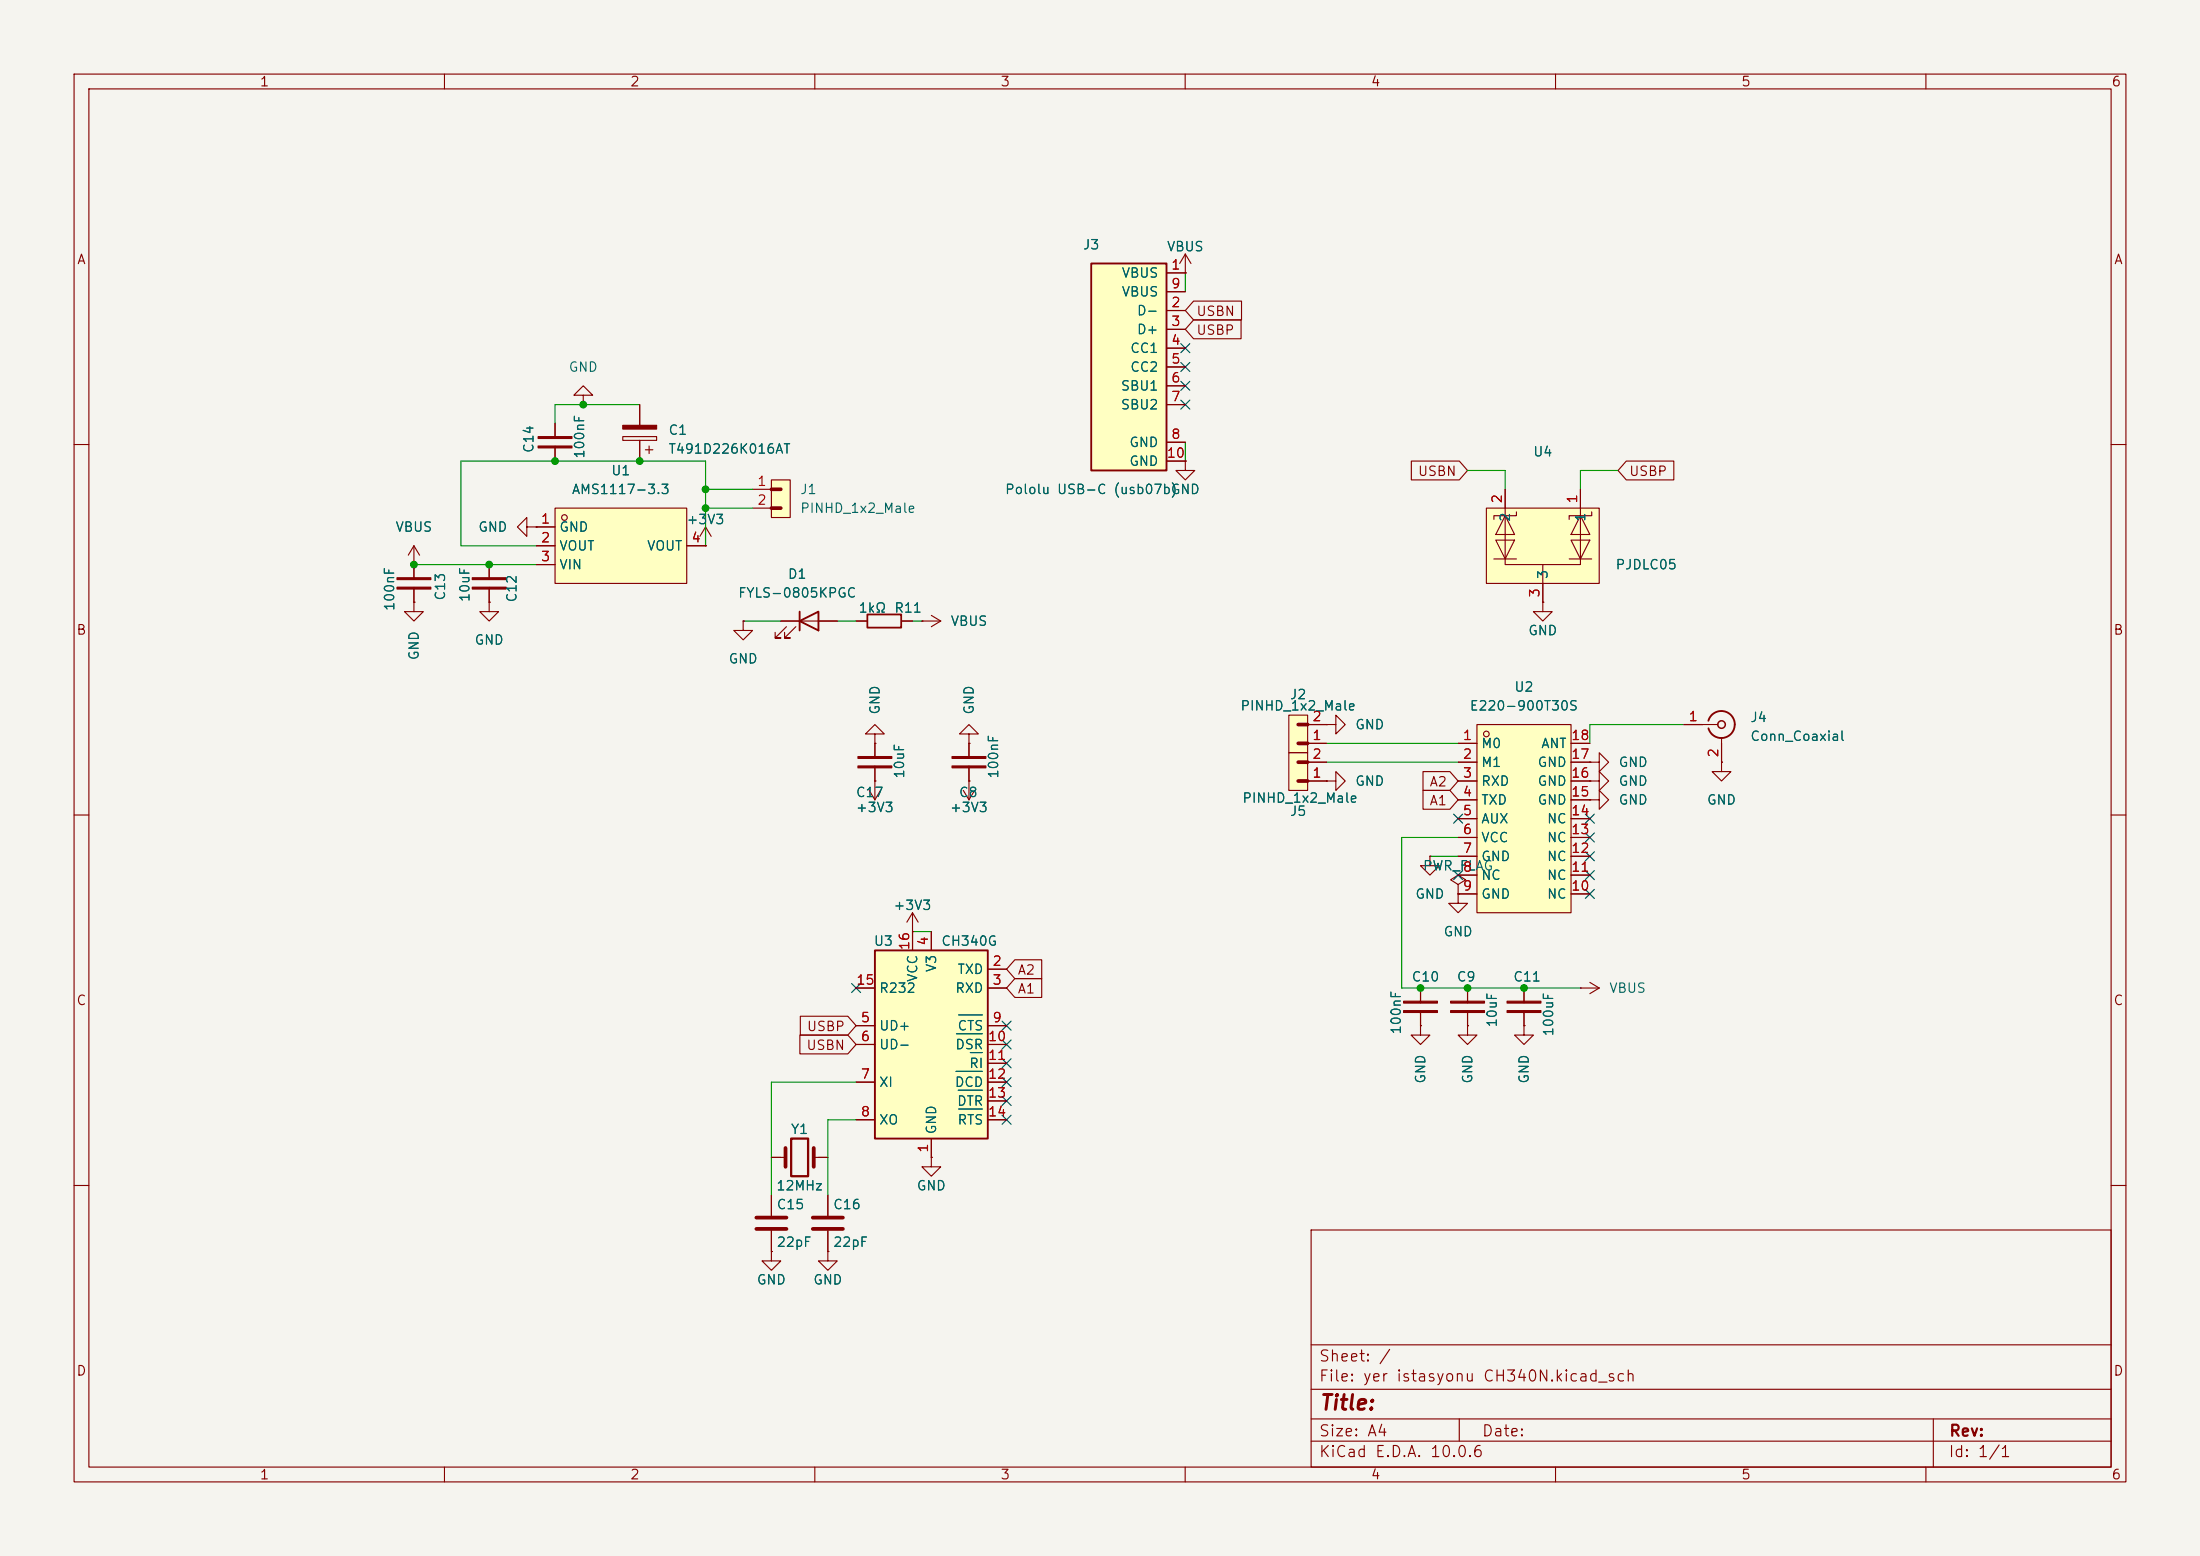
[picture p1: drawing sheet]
<svg xmlns="http://www.w3.org/2000/svg" width="297mm" height="210mm" viewBox="0 0 297 210" stroke-linecap="round" stroke-linejoin="round" font-family="sans-serif">
<path d="M0 0h297v210h-297z" fill="#f5f4ef" stroke="#f5f4ef" stroke-width=".14"/>
<g fill="none" stroke="#840000" stroke-width=".15">
<path d="M10 10h277v190h-277zM12 12h273v186h-273zM60 10v2M110 10v2M160 10v2M210 10v2M260 10v2M10 60h2M285 60h2M10 110h2M285 110h2M10 160h2"/>
<path d="M177 166h108v32h-108zM285 160h2M60 198v2M110 198v2M160 198v2M177 194.5h108M177 191.5h108M177 187.5h108M177 181.5h108M197 191.5v3M210 198v2M260 198v2"/>
<path d="M261 191.5v6.5"/>
</g>
<path d="M174 96.5h2.5v5.1h-2.5z" fill="#ffffc2"/>
<path d="M174 96.5h2.5v5.1h-2.5zM176.5 97.8h2.6M208.3 81.3v1.3h1.2l-1.2 1.2-1.3-1.2h1.3M208.3 81.3h.1M176.5 100.3h2.6" fill="none" stroke="#840000" stroke-width=".15"/>
<path d="M175.3 97.8h1.2M175.3 100.3h1.2" fill="none" stroke="#840000" stroke-width=".3"/>
<path d="M175.3 97.8h1.2M175.3 100.3h1.2" fill="none" stroke="#840000" stroke-width=".5"/>
<g fill="#ffffc2">
<path d="M200.7 68.6h15.2v10.1h-15.2z"/>
<path d="M212.1 72.9h2.5l-1.2 2.5z"/>
<path d="M213.4 69.6l1.2 2.5h-2.5z"/>
<path d="M201.9 72.9h2.6l-1.3 2.5z"/>
<path d="M203.2 69.6l1.3 2.5h-2.6z"/>
</g>
<g fill="none" stroke="#840000" stroke-width=".15">
<path d="M74.9 57.2v2M78.7 53.3h1.3l-1.3-1.2-1.2 1.2h1.2v1.3M78.7 54.6h.1M55.9 76.2h.1M55.9 73.7v4.5M55.9 79.3v2M55.9 73.7l-.8 1.2M55.9 73.7l.7 1.2M74.9 60.2v2M200.7 68.6h15.2v10.1h-15.2zM201.7 75.4h3M201.9 72.9h2.6l-1.3 2.5z"/>
<path d="M203.2 66v10.2h10.2v-10.2M203.2 69.6l1.3 2.5h-2.6zM204.7 69.1v.5h-3v.5M208.3 76.2v5.1M211.8 75.4h3.1M212.1 72.9h2.5l-1.2 2.5zM213.4 69.6l1.2 2.5h-2.5zM214.9 69.1v.5h-3.1v.5M66 81.3v1.3h1.3l-1.3 1.2-1.2-1.2h1.2M66 81.3h.1M179.1 97.8h1.2v-1.3l1.3 1.3-1.3 1.3v-1.3M179.1 97.8h.1"/>
<path d="M227.3 97.8h4.6M232.4 99.6v3.3M214.6 108h1.3v-1.3l1.3 1.3-1.3 1.2v-1.2M214.6 108h.1M214.6 102.9h1.3v-1.3l1.3 1.3-1.3 1.2v-1.2M214.6 102.9h.1M232.4 102.9v1.2h1.3l-1.3 1.3-1.3-1.3h1.3M232.4 102.9h.1M191.8 138.4v1.3h1.2l-1.2 1.3-1.3-1.3h1.3M191.8 138.4h.1"/>
</g>
<path d="M230.6 97.3a1.81 1.81 0 0 1 2.8-1 1.81 1.81 0 0 1 0 2.9 1.81 1.81 0 0 1-2.8-.9" fill="none" stroke="#840000" stroke-width=".25"/>
<circle cx="232.4" cy="97.8" r=".51" fill="none" stroke="#840000" stroke-width=".2"/>
<g fill="#840000" stroke="#840000" stroke-width=".15">
<path d="M72.6 60.2h4.6v.3h-4.6z"/>
<path d="M72.6 58.9h4.6v.3h-4.6z"/>
<path d="M53.6 78h4.6v.2h-4.6z"/>
<path d="M53.6 79.2h4.6v.3h-4.6z"/>
</g>
<path d="M118.1 128.3h15.2v25.4h-15.2z" fill="#ffffc2"/>
<path d="M118.1 128.3h15.2v25.4h-15.2z" fill="none" stroke="#840000" stroke-width=".25"/>
<g fill="none" stroke="#840000" stroke-width=".15">
<path d="M66 76.2v2M66 79.3v2M55.9 81.3v1.3h1.2l-1.2 1.2-1.3-1.2h1.3M55.9 81.3h.1M196.8 119.4l1.1-.7-1.1-.6-1 .6 1 .7v1.3M115.6 133.4h2.5M115.6 138.4h2.5M123.2 125.7h.1M123.2 123.2v5.1M123.2 123.2l-.8 1.3M123.2 123.2l.8 1.3M125.7 125.7v2.6"/>
<path d="M133.3 130.8h2.6M133.3 133.4h2.6M133.3 138.4h2.6M191.8 133.4v2M191.8 136.4v2M196.8 120.7h.1M115.6 141h2.5M115.6 146.1h2.5M115.6 151.1h2.5M125.7 153.7v2.5M133.3 141h2.6M133.3 146.1h2.6"/>
<path d="M133.3 151.1h2.6M133.3 143.5h2.6M133.3 148.6h2.6"/>
</g>
<path d="M129.1 139.5h3.5M129.4 137h3.2M129.1 144.6h3.5M129.4 147.1h3.2M129.4 149.7h3.2M131 142.1h1.6" fill="none" stroke="#006464" stroke-width=".15"/>
<g fill="#840000" stroke="#840000" stroke-width=".15">
<path d="M189.5 135.1h4.6v.3h-4.6z"/>
<path d="M189.5 136.4h4.6v.3h-4.6z"/>
<path d="M63.8 78h4.5v.2h-4.5z"/>
<path d="M63.8 79.2h4.5v.3h-4.5z"/>
</g>
<path d="M199.4 97.8h12.7v25.4h-12.7z" fill="#ffffc2"/>
<g fill="none" stroke="#840000" stroke-width=".15">
<path d="M160 36.8h.1M160 34.3l-.7 1.3M160 34.3l.8 1.3M160 34.3v2.5M160 62.2v1.3h1.3l-1.3 1.3-1.3-1.3h1.3M160 62.2h.1M118.1 99.1h1.3l-1.3-1.3-1.3 1.3h1.3v1.2M124.5 83.8h.1M124.5 83.8h2.5M125.7 83.1l1.3 .7M127 83.8l-1.3 .8M130.8 99.1h1.3l-1.3-1.3-1.3 1.3h1.3v1.2"/>
<path d="M199.4 97.8h12.7v25.4h-12.7zM117.3 106.7l.8 1.3M118.1 100.3h.1M118.1 105.4h.1M118.1 100.3v2M118.1 103.4v4.6M118.9 106.7l-.8 1.3M130 106.7l.8 1.3M130.8 105.4h.1M130.8 100.3h.1M130.8 100.3v2M130.8 103.4v4.6"/>
<path d="M131.6 106.7l-.8 1.3M196.8 100.3h2.6M196.8 102.9h2.6M196.8 105.4h2.6M196.8 108h2.6M196.8 110.5h2.6M196.8 113h2.6M196.8 115.6h2.6M196.8 118.1h2.6M212.1 100.3h2.5M212.1 102.9h2.5M212.1 105.4h2.5"/>
<path d="M212.1 108h2.5M212.1 110.5h2.5M212.1 113h2.5M212.1 115.6h2.5M212.1 118.1h2.5M214.6 105.4h1.3v-1.3l1.3 1.3-1.3 1.3v-1.3M214.6 105.4h.1M196.8 120.7h2.6M212.1 120.7h2.5M104.1 156.2h1.9M109.9 156.2h1.9M125.7 156.2v1.3h1.3l-1.3 1.3-1.2-1.3h1.2"/>
<path d="M125.7 156.2h.1M104.1 168.9v1.3h1.3l-1.3 1.3-1.2-1.3h1.2M104.1 168.9h.1M104.1 161.3v2.8M104.1 166.1v2.8M111.8 168.9v1.3h1.2l-1.2 1.3-1.3-1.3h1.3M111.8 168.9h.1M111.8 161.3v2.8M111.8 166.1v2.8"/>
<circle cx="200.7" cy="99.1" r=".38"/>
</g>
<path d="M106 154.9v2.6M109.9 154.9v2.6M102.1 164.3h4.1M102.1 165.9h4.1M109.7 164.3h4.1M109.7 165.9h4.1" fill="none" stroke="#840000" stroke-width=".51"/>
<path d="M106.8 153.7h2.3v5.1h-2.3z" fill="none" stroke="#840000" stroke-width=".3"/>
<g fill="#840000" stroke="#840000" stroke-width=".15">
<path d="M115.8 103.4h4.6v.2h-4.6z"/>
<path d="M115.8 102.1h4.6v.3h-4.6z"/>
<path d="M128.5 103.4h4.6v.2h-4.6z"/>
<path d="M128.5 102.1h4.6v.3h-4.6z"/>
</g>
<path d="M147.3 35.6h10.2v27.9h-10.2z" fill="#ffffc2"/>
<path d="M147.3 35.6h10.2v27.9h-10.2zM107.9 83.8l2.6-1.2v2.5zM107.9 82.6v2.5" fill="none" stroke="#840000" stroke-width=".25"/>
<g fill="none" stroke="#840000" stroke-width=".15">
<path d="M157.5 36.8h2.5M157.5 39.4h2.5M157.5 41.9h2.5M157.5 44.5h2.5M157.5 47h2.5M157.5 49.5h2.5M157.5 52.1h2.5M157.5 54.6h2.5M157.5 59.7h2.5M157.5 62.2h2.5M100.3 83.8v1.3h1.3l-1.3 1.3-1.2-1.3h1.2M100.3 83.8h.1"/>
<path d="M105.4 83.8h7.6M106.2 84.6l-1.6 1.5h.8h-.8v-.8M107.4 84.6l-1.5 1.5h.8h-.8v-.8M115.6 83.8h1.5M121.7 83.8h1.5"/>
</g>
<path d="M117.1 82.9h4.6v1.8h-4.6z" fill="none" stroke="#840000" stroke-width=".24"/>
<path d="M74.9 68.6h17.8v10.1h-17.8z" fill="#ffffc2"/>
<g fill="none" stroke="#840000" stroke-width=".15">
<path d="M84.1 58.9h4.5v.5h-4.5zM86.4 54.6v2.8M86.4 59.4v2.8M71.1 71.1v-1.2l-1.3 1.2 1.3 1.3v-1.3h1.3M72.4 71.1h.1M72.4 71.1h2.5M72.4 73.7h2.5M72.4 76.2h2.5M74.9 68.6h17.8v10.1h-17.8zM87.1 60.7h1M87.6 60.2v1M92.7 73.7h2.5"/>
<path d="M198.1 138.4v1.3h1.3l-1.3 1.3-1.3-1.3h1.3M198.1 138.4h.1M198.1 133.4v2M198.1 136.4v2M205.7 138.4v1.3h1.3l-1.3 1.3-1.2-1.3h1.2M205.7 138.4h.1M205.7 133.4v2M205.7 136.4v2M213.4 133.4h.1M213.4 133.4h2.5M214.6 132.6l1.3 .8M215.9 133.4l-1.3 .7"/>
<circle cx="76.2" cy="69.9" r=".38"/>
</g>
<g fill="#840000" stroke="#840000" stroke-width=".15">
<path d="M203.5 135.1h4.5v.3h-4.5z"/>
<path d="M203.5 136.4h4.5v.3h-4.5z"/>
<path d="M195.8 135.1h4.6v.3h-4.6z"/>
<path d="M195.8 136.4h4.6v.3h-4.6z"/>
<path d="M84.1 57.4h4.5v.5h-4.5z"/>
</g>
<path d="M104.1 64.8h2.6v5.1h-2.6z" fill="#ffffc2"/>
<path d="M95.2 73.7h.1M95.2 71.1l-.7 1.3M95.2 71.1l.8 1.3M95.2 71.1v2.6M101.6 66h2.5M101.6 68.6h2.5M104.1 64.8h2.6v5.1h-2.6z" fill="none" stroke="#840000" stroke-width=".15"/>
<path d="M104.1 66h1.3M104.1 68.6h1.3" fill="none" stroke="#840000" stroke-width=".3"/>
<path d="M104.1 66h1.3M104.1 68.6h1.3" fill="none" stroke="#840000" stroke-width=".5"/>
<path d="M174 101.6h2.5v5.1h-2.5z" fill="#ffffc2"/>
<g fill="none" stroke="#840000" stroke-width=".15">
<path d="M157.5 36.8h2.5M157.5 39.4h2.5M160 36.8h.1M74.9 57.2v2M86.4 54.6v2.8M86.4 59.4v2.8M157.5 41.9h2.5M157.5 44.5h2.5M157.5 47h2.5M157.5 49.5h2.5M157.5 52.1h2.5M157.5 54.6h2.5"/>
<path d="M157.5 59.7h2.5M161.1 40.6h6.5v2.6h-6.5l-1.1-1.3zM161.1 43.2h6.4v2.5h-6.4l-1.1-1.2zM55.9 76.2h.1M55.9 76.2v2M55.9 79.3v2M66 76.2v2M66 79.3v2M72.4 71.1h.1M72.4 71.1h2.5M72.4 73.7h2.5M72.4 76.2h2.5"/>
<path d="M74.9 60.2v2M92.7 73.7h2.5M95.2 73.7h.1M157.5 62.2h2.5M160 62.2h.1M190.5 62.2h6.5l1.1 1.3-1.1 1.3h-6.5zM203.2 66v2.6M208.3 78.7v2.6M213.4 66v2.6M219.6 62.2h6.4v2.6h-6.4l-1.2-1.3zM55.9 81.3h.1M66 81.3h.1"/>
<path d="M100.3 83.8h.1M105.4 83.8h2.5M110.5 83.8h2.5M115.6 83.8h1.5M121.7 83.8h1.5M124.5 83.8h.1M176.5 97.8h2.6M179.1 97.8h.1M208.3 81.3h.1M227.3 97.8h2.6M118.1 100.3h.1M118.1 105.4h.1"/>
<path d="M118.1 100.3v2M118.1 103.4v2M130.8 105.4h.1M130.8 100.3h.1M130.8 100.3v2M130.8 103.4v2M174 101.6h2.5v5.1h-2.5zM176.5 105.4h2.6M176.5 102.9h2.6M176.5 100.3h2.6M179.1 105.4h1.2v-1.3l1.3 1.3-1.3 1.3v-1.3M179.1 105.4h.1"/>
<path d="M192.1 104.1h3.6l1.1 1.3-1.1 1.3h-3.6zM192.1 106.7h3.6l1.1 1.3-1.1 1.2h-3.6zM193 115.6v1.2h1.3l-1.3 1.3-1.2-1.3h1.2M193 115.6h.1M196.8 105.4h2.6M196.8 102.9h2.6M196.8 100.3h2.6M196.8 108h2.6M196.8 110.5h2.6M196.8 113h2.6M196.8 115.6h2.6M196.8 118.1h2.6"/>
<path d="M212.1 105.4h2.5M212.1 102.9h2.5M212.1 100.3h2.5M212.1 108h2.5M212.1 110.5h2.5M212.1 113h2.5M212.1 115.6h2.5M212.1 118.1h2.5M214.6 102.9h.1M214.6 108h.1M214.6 105.4h.1M232.4 102.9h.1"/>
<path d="M232.4 100.3v2.6M108 139.7h6.5l1.1 1.3-1.1 1.2h-6.5zM108 137.2h6.5l1.1 1.2-1.1 1.3h-6.5zM115.6 133.4h2.5M115.6 138.4h2.5M123.2 125.7h.1M123.2 125.7v2.6M125.7 125.7v2.6M133.3 130.8h2.6M133.3 133.4h2.6M133.3 138.4h2.6M137 132.1h3.6v2.5h-3.6l-1.1-1.2z"/>
<path d="M137 129.5h3.6v2.6h-3.6l-1.1-1.3zM191.8 138.4h.1M191.8 133.4v2M191.8 136.4v2M196.8 120.7v1.2h1.3l-1.3 1.3-1.2-1.3h1.2M196.8 120.7h.1M196.8 120.7h2.6M198.1 138.4h.1M198.1 133.4v2M198.1 136.4v2M205.7 138.4h.1M205.7 133.4v2"/>
<path d="M205.7 136.4v2M212.1 120.7h2.5M104.1 156.2h1.3M110.5 156.2h1.3M115.6 141h2.5M115.6 146.1h2.5M115.6 151.1h2.5M125.7 156.2h.1M125.7 153.7v2.5M133.3 141h2.6M133.3 146.1h2.6M133.3 151.1h2.6"/>
<path d="M133.3 143.5h2.6M133.3 148.6h2.6M104.1 168.9h.1M104.1 161.3v2.8M104.1 166.1v2.8M111.8 168.9h.1M111.8 161.3v2.8M111.8 166.1v2.8"/>
</g>
<path d="M175.3 105.4h1.2M175.3 102.9h1.2" fill="none" stroke="#840000" stroke-width=".3"/>
<path d="M175.3 105.4h1.2M175.3 102.9h1.2" fill="none" stroke="#840000" stroke-width=".5"/>
<g fill="none" stroke="#009600" stroke-width=".15">
<path d="M160 36.8v2.6M86.4 54.6h-11.5v2.6M160 59.7v2.5M55.9 76.2h16.5M72.4 73.7h-10.2v-11.5h33v11.5M95.2 68.6h6.4M95.2 66h6.4M198.1 63.5h5.1v2.5M218.4 63.5h-5v2.5M100.3 83.8h5.1M113 83.8h2.6M123.2 83.8h1.3"/>
<path d="M227.3 97.8h-12.7v2.5M179.1 102.9h17.7M179.1 100.3h17.7M193 115.6h3.8M196.8 113h-7.6v20.4h24.2M123.2 125.7h2.5M115.6 151.1h-3.8v10.2M115.6 146.1h-11.5v15.2"/>
</g>
<g fill="none" stroke="#000084" stroke-width=".15">
<path d="M159.4 54l1.2 1.2M159.4 51.5l1.2 1.2M159.4 48.9l1.2 1.2M159.4 46.4l1.2 1.2M160.6 54l-1.2 1.2M160.6 51.5l-1.2 1.2M160.6 48.9l-1.2 1.2M160.6 46.4l-1.2 1.2M196.2 109.9l1.3 1.2M196.2 117.5l1.3 1.2M197.5 109.9l-1.3 1.2M197.5 117.5l-1.3 1.2"/>
<path d="M214 109.9l1.2 1.2M214 112.4l1.2 1.2M214 117.5l1.2 1.2M214 115l1.2 1.2M215.2 109.9l-1.2 1.2M215.2 112.4l-1.2 1.2M215.2 117.5l-1.2 1.2M215.2 115l-1.2 1.2M115 132.7l1.2 1.3M116.2 132.7l-1.2 1.3M135.3 137.8l1.2 1.2M136.5 137.8l-1.2 1.2"/>
<path d="M214 120l1.2 1.3M215.2 120l-1.2 1.3M135.3 148l1.2 1.2M135.3 145.4l1.2 1.3M135.3 140.4l1.2 1.2M135.3 150.5l1.2 1.2M135.3 142.9l1.2 1.2M136.5 148l-1.2 1.2M136.5 145.4l-1.2 1.3M136.5 140.4l-1.2 1.2M136.5 150.5l-1.2 1.2M136.5 142.9l-1.2 1.2"/>
</g>
<path d="M129.1 139.5h3.5M129.4 137h3.2M129.1 144.6h3.5M129.4 147.1h3.2M129.4 149.7h3.2M131 142.1h1.6" fill="none" stroke="#006464" stroke-width=".15"/>
<g fill="#009600" stroke="#009600" stroke-width=".14">
<circle cx="95.2" cy="68.6" r=".46"/>
<circle cx="205.7" cy="133.4" r=".46"/>
<circle cx="198.1" cy="133.4" r=".46"/>
<circle cx="191.8" cy="133.4" r=".46"/>
<circle cx="95.2" cy="66" r=".46"/>
<circle cx="66" cy="76.2" r=".46"/>
<circle cx="86.4" cy="62.2" r=".46"/>
<circle cx="74.9" cy="62.2" r=".46"/>
<circle cx="55.9" cy="76.2" r=".46"/>
<circle cx="78.7" cy="54.6" r=".46"/>
</g>
<text font-size="2" fill="#840000" x="178" y="190.8">Title:</text>
<g font-size="1.5" fill="#840000">
<text x="178" y="184.1">Sheet: /</text>
<text x="178" y="186.8">File: yer istasyonu CH340N.kicad_sch</text>
<text x="178" y="197">KiCad E.D.A. 10.0.6</text>
<text x="178" y="194.2">Size: A4</text>
<text x="200" y="194.2">Date:</text>
<text x="263" y="197">Id: 1/1</text>
<text x="263" y="194.2">Rev:</text>
</g>
<g font-size="1.3" fill="#840000">
<text x="35" y="12">1</text>
<text x="85" y="12">2</text>
<text x="135" y="12">3</text>
<text x="185" y="12">4</text>
<text x="235" y="12">5</text>
<text x="285" y="12">6</text>
<text x="10.3" y="36">A</text>
<text x="285.3" y="36">A</text>
<text x="161.4" y="43">USBN</text>
<text x="161.4" y="45.5">USBP</text>
<text x="191.3" y="64.6">USBN</text>
<text x="219.8" y="64.6">USBP</text>
<text x="10.2" y="86">B</text>
<text x="285.2" y="86">B</text>
<text x="192.9" y="106.5">A2</text>
<text x="192.9" y="109">A1</text>
<text x="137.3" y="131.9">A2</text>
<text x="10.2" y="136">C</text>
<text x="137.3" y="134.4">A1</text>
<text x="285.2" y="136">C</text>
<text x="108.8" y="142">USBN</text>
<text x="108.8" y="139.5">USBP</text>
<text x="10.2" y="186">D</text>
<text x="285.2" y="186">D</text>
<text x="35" y="200">1</text>
<text x="85" y="200">2</text>
<text x="135" y="200">3</text>
<text x="185" y="200">4</text>
<text x="235" y="200">5</text>
<text x="285" y="200">6</text>
</g>
<g font-size="1.3" fill="#006464">
<text x="146.1" y="34">J3</text>
<text x="157.4" y="34.2">VBUS</text>
<text x="151.3" y="37.8">VBUS</text>
<text x="151.3" y="40.3">VBUS</text>
<text x="152.5" y="48">CC1</text>
<text x="153.4" y="42.9">D-</text>
<text x="153.4" y="45.4">D+</text>
<text x="76.7" y="50.5">GND</text>
<text x="151.2" y="53">SBU1</text>
<text x="152.5" y="50.5">CC2</text>
<text x="90.2" y="59">C1</text>
<text x="151.2" y="55.6">SBU2</text>
<text x="72.3" y="61.2" transform="rotate(-90 72.3 61.2)">C14</text>
<text x="79.2" y="62" transform="rotate(-90 79.2 62)">100nF</text>
<text x="82.4" y="64.5">U1</text>
<text x="90.2" y="61.5">T491D226K016AT</text>
<text x="152.4" y="60.7">GND</text>
<text x="152.4" y="63.2">GND</text>
<text x="206.9" y="61.9">U4</text>
<text x="77.1" y="67">AMS1117-3.3</text>
<text x="92.6" y="71.1">+3V3</text>
<text x="107.9" y="67">J1</text>
<text x="107.9" y="69.5">PINHD_1x2_Male</text>
<text x="135.6" y="67">Pololu USB-C (usb07b)</text>
<text x="158" y="67">GND</text>
<text x="204.2" y="70.5" transform="rotate(-90 204.2 70.5)">2</text>
<text x="214.3" y="70.5" transform="rotate(-90 214.3 70.5)">1</text>
<text x="53.3" y="72.1">VBUS</text>
<text x="64.5" y="72.1">GND</text>
<text x="75.4" y="72.1">GND</text>
<text x="75.4" y="74.6">VOUT</text>
<text x="75.4" y="77.2">VIN</text>
<text x="87.3" y="74.6">VOUT</text>
<text x="218" y="77.2">PJDLC05</text>
<text x="53.5" y="82.6" transform="rotate(-90 53.5 82.6)">100nF</text>
<text x="60.4" y="81.1" transform="rotate(-90 60.4 81.1)">C13</text>
<text x="63.7" y="81.3" transform="rotate(-90 63.7 81.3)">10uF</text>
<text x="70.1" y="81.4" transform="rotate(-90 70.1 81.4)">C12</text>
<text x="99.6" y="81">FYLS-0805KPGC</text>
<text x="106.3" y="78.4">D1</text>
<text x="115.8" y="83">1kΩ</text>
<text x="120.6" y="83">R11</text>
<text x="209.2" y="78.3" transform="rotate(-90 209.2 78.3)">3</text>
<text x="56.8" y="89.2" transform="rotate(-90 56.8 89.2)">GND</text>
<text x="64" y="87.3">GND</text>
<text x="98.3" y="89.9">GND</text>
<text x="128.3" y="84.8">VBUS</text>
<text x="206.2" y="86.1">GND</text>
<text x="174" y="94.7">J2</text>
<text x="204.3" y="93.7">U2</text>
<text x="119.1" y="96.5" transform="rotate(-90 119.1 96.5)">GND</text>
<text x="131.8" y="96.5" transform="rotate(-90 131.8 96.5)">GND</text>
<text x="167.4" y="96.2">PINHD_1x2_Male</text>
<text x="182.9" y="98.8">GND</text>
<text x="198.3" y="96.2">E220-900T30S</text>
<text x="199.9" y="101.3">M0</text>
<text x="208" y="101.3">ANT</text>
<text x="236.2" y="97.8">J4</text>
<text x="236.2" y="100.3">Conn_Coaxial</text>
<text x="115.5" y="107.9">C17</text>
<text x="122.4" y="105.2" transform="rotate(-90 122.4 105.2)">10uF</text>
<text x="129.4" y="107.9">C8</text>
<text x="135.1" y="105.2" transform="rotate(-90 135.1 105.2)">100nF</text>
<text x="182.9" y="106.4">GND</text>
<text x="199.9" y="103.8">M1</text>
<text x="199.9" y="106.4">RXD</text>
<text x="207.5" y="106.4">GND</text>
<text x="207.5" y="103.8">GND</text>
<text x="218.4" y="103.8">GND</text>
<text x="218.4" y="106.4">GND</text>
<text x="115.4" y="109.9">+3V3</text>
<text x="128.1" y="109.9">+3V3</text>
<text x="167.6" y="108.7">PINHD_1x2_Male</text>
<text x="174" y="110.4">J5</text>
<text x="199.9" y="108.9">TXD</text>
<text x="199.9" y="111.5">AUX</text>
<text x="199.9" y="114">VCC</text>
<text x="207.5" y="108.9">GND</text>
<text x="208.8" y="114">NC</text>
<text x="208.8" y="111.5">NC</text>
<text x="218.4" y="108.9">GND</text>
<text x="230.3" y="108.9">GND</text>
<text x="192" y="117.8">PWR_FLAG</text>
<text x="199.9" y="116.5">GND</text>
<text x="199.9" y="119.1">NC</text>
<text x="208.8" y="119.1">NC</text>
<text x="208.8" y="116.5">NC</text>
<text x="120.5" y="123.1">+3V3</text>
<text x="191" y="121.6">GND</text>
<text x="199.9" y="121.6">GND</text>
<text x="208.8" y="121.6">NC</text>
<text x="117.9" y="128">U3</text>
<text x="126.7" y="131.3" transform="rotate(-90 126.7 131.3)">V3</text>
<text x="127" y="128">CH340G</text>
<text x="129.2" y="131.8">TXD</text>
<text x="194.8" y="126.7">GND</text>
<text x="118.6" y="134.3">R232</text>
<text x="124.2" y="132.6" transform="rotate(-90 124.2 132.6)">VCC</text>
<text x="128.9" y="134.3">RXD</text>
<text x="190.5" y="132.8">C10</text>
<text x="196.6" y="132.8">C9</text>
<text x="204.2" y="132.8">C11</text>
<text x="217.2" y="134.3">VBUS</text>
<text x="118.6" y="139.4">UD+</text>
<text x="118.6" y="141.9">UD-</text>
<text x="128.9" y="141.9">DSR</text>
<text x="129.2" y="139.4">CTS</text>
<text x="189.4" y="139.7" transform="rotate(-90 189.4 139.7)">100nF</text>
<text x="202.4" y="138.8" transform="rotate(-90 202.4 138.8)">10uF</text>
<text x="210" y="140" transform="rotate(-90 210 140)">100uF</text>
<text x="118.6" y="147">XI</text>
<text x="128.8" y="147">DCD</text>
<text x="129.1" y="149.6">DTR</text>
<text x="130.7" y="144.5">RI</text>
<text x="192.7" y="146.3" transform="rotate(-90 192.7 146.3)">GND</text>
<text x="199.1" y="146.3" transform="rotate(-90 199.1 146.3)">GND</text>
<text x="206.7" y="146.3" transform="rotate(-90 206.7 146.3)">GND</text>
<text x="106.7" y="153.4">Y1</text>
<text x="118.6" y="152.1">XO</text>
<text x="126.7" y="153.2" transform="rotate(-90 126.7 153.2)">GND</text>
<text x="129.2" y="152.1">RTS</text>
<text x="104.7" y="161">12MHz</text>
<text x="123.7" y="161">GND</text>
<text x="104.8" y="163.5">C15</text>
<text x="112.4" y="163.5">C16</text>
<text x="102.1" y="173.7">GND</text>
<text x="104.8" y="168.6">22pF</text>
<text x="109.7" y="173.7">GND</text>
<text x="112.4" y="168.6">22pF</text>
</g>
<g font-size="1.3" fill="#a90000">
<text x="158" y="36.7">1</text>
<text x="158" y="41.8">2</text>
<text x="158" y="39.2">9</text>
<text x="158" y="44.3">3</text>
<text x="158" y="46.9">4</text>
<text x="158" y="49.4">5</text>
<text x="158" y="51.9">6</text>
<text x="158" y="54.5">7</text>
<text x="158" y="59.6">8</text>
<text x="102.1" y="65.9">1</text>
<text x="157.4" y="62.1">10</text>
<text x="72.9" y="71">1</text>
<text x="102.1" y="68.4">2</text>
<text x="203.1" y="68" transform="rotate(-90 203.1 68)">2</text>
<text x="213.2" y="68" transform="rotate(-90 213.2 68)">1</text>
<text x="72.9" y="73.5">2</text>
<text x="72.9" y="76.1">3</text>
<text x="93.2" y="73.5">4</text>
<text x="208.1" y="80.7" transform="rotate(-90 208.1 80.7)">3</text>
<text x="177.1" y="100.2">1</text>
<text x="177.1" y="97.7">2</text>
<text x="197.4" y="100.2">1</text>
<text x="212" y="100.2">18</text>
<text x="227.9" y="97.7">1</text>
<text x="177.1" y="105.3">1</text>
<text x="177.1" y="102.7">2</text>
<text x="197.4" y="102.7">2</text>
<text x="197.4" y="105.3">3</text>
<text x="197.4" y="107.8">4</text>
<text x="212" y="107.8">15</text>
<text x="212" y="105.3">16</text>
<text x="212" y="102.7">17</text>
<text x="232.3" y="102.3" transform="rotate(-90 232.3 102.3)">2</text>
<text x="197.4" y="110.4">5</text>
<text x="197.4" y="112.9">6</text>
<text x="212" y="112.9">13</text>
<text x="212" y="110.4">14</text>
<text x="197.4" y="115.4">7</text>
<text x="197.4" y="118">8</text>
<text x="212" y="118">11</text>
<text x="212" y="115.4">12</text>
<text x="197.4" y="120.5">9</text>
<text x="212" y="120.5">10</text>
<text x="123.1" y="128.3" transform="rotate(-90 123.1 128.3)">16</text>
<text x="125.6" y="127.7" transform="rotate(-90 125.6 127.7)">4</text>
<text x="133.9" y="130.7">2</text>
<text x="115.5" y="133.2">15</text>
<text x="133.9" y="133.2">3</text>
<text x="116.1" y="138.3">5</text>
<text x="116.1" y="140.8">6</text>
<text x="133.3" y="140.8">10</text>
<text x="133.3" y="143.4">11</text>
<text x="133.9" y="138.3">9</text>
<text x="116.1" y="145.9">7</text>
<text x="133.3" y="145.9">12</text>
<text x="133.3" y="148.5">13</text>
<text x="116.1" y="151">8</text>
<text x="125.6" y="155.7" transform="rotate(-90 125.6 155.7)">1</text>
<text x="133.3" y="151">14</text>
</g>
</svg>
